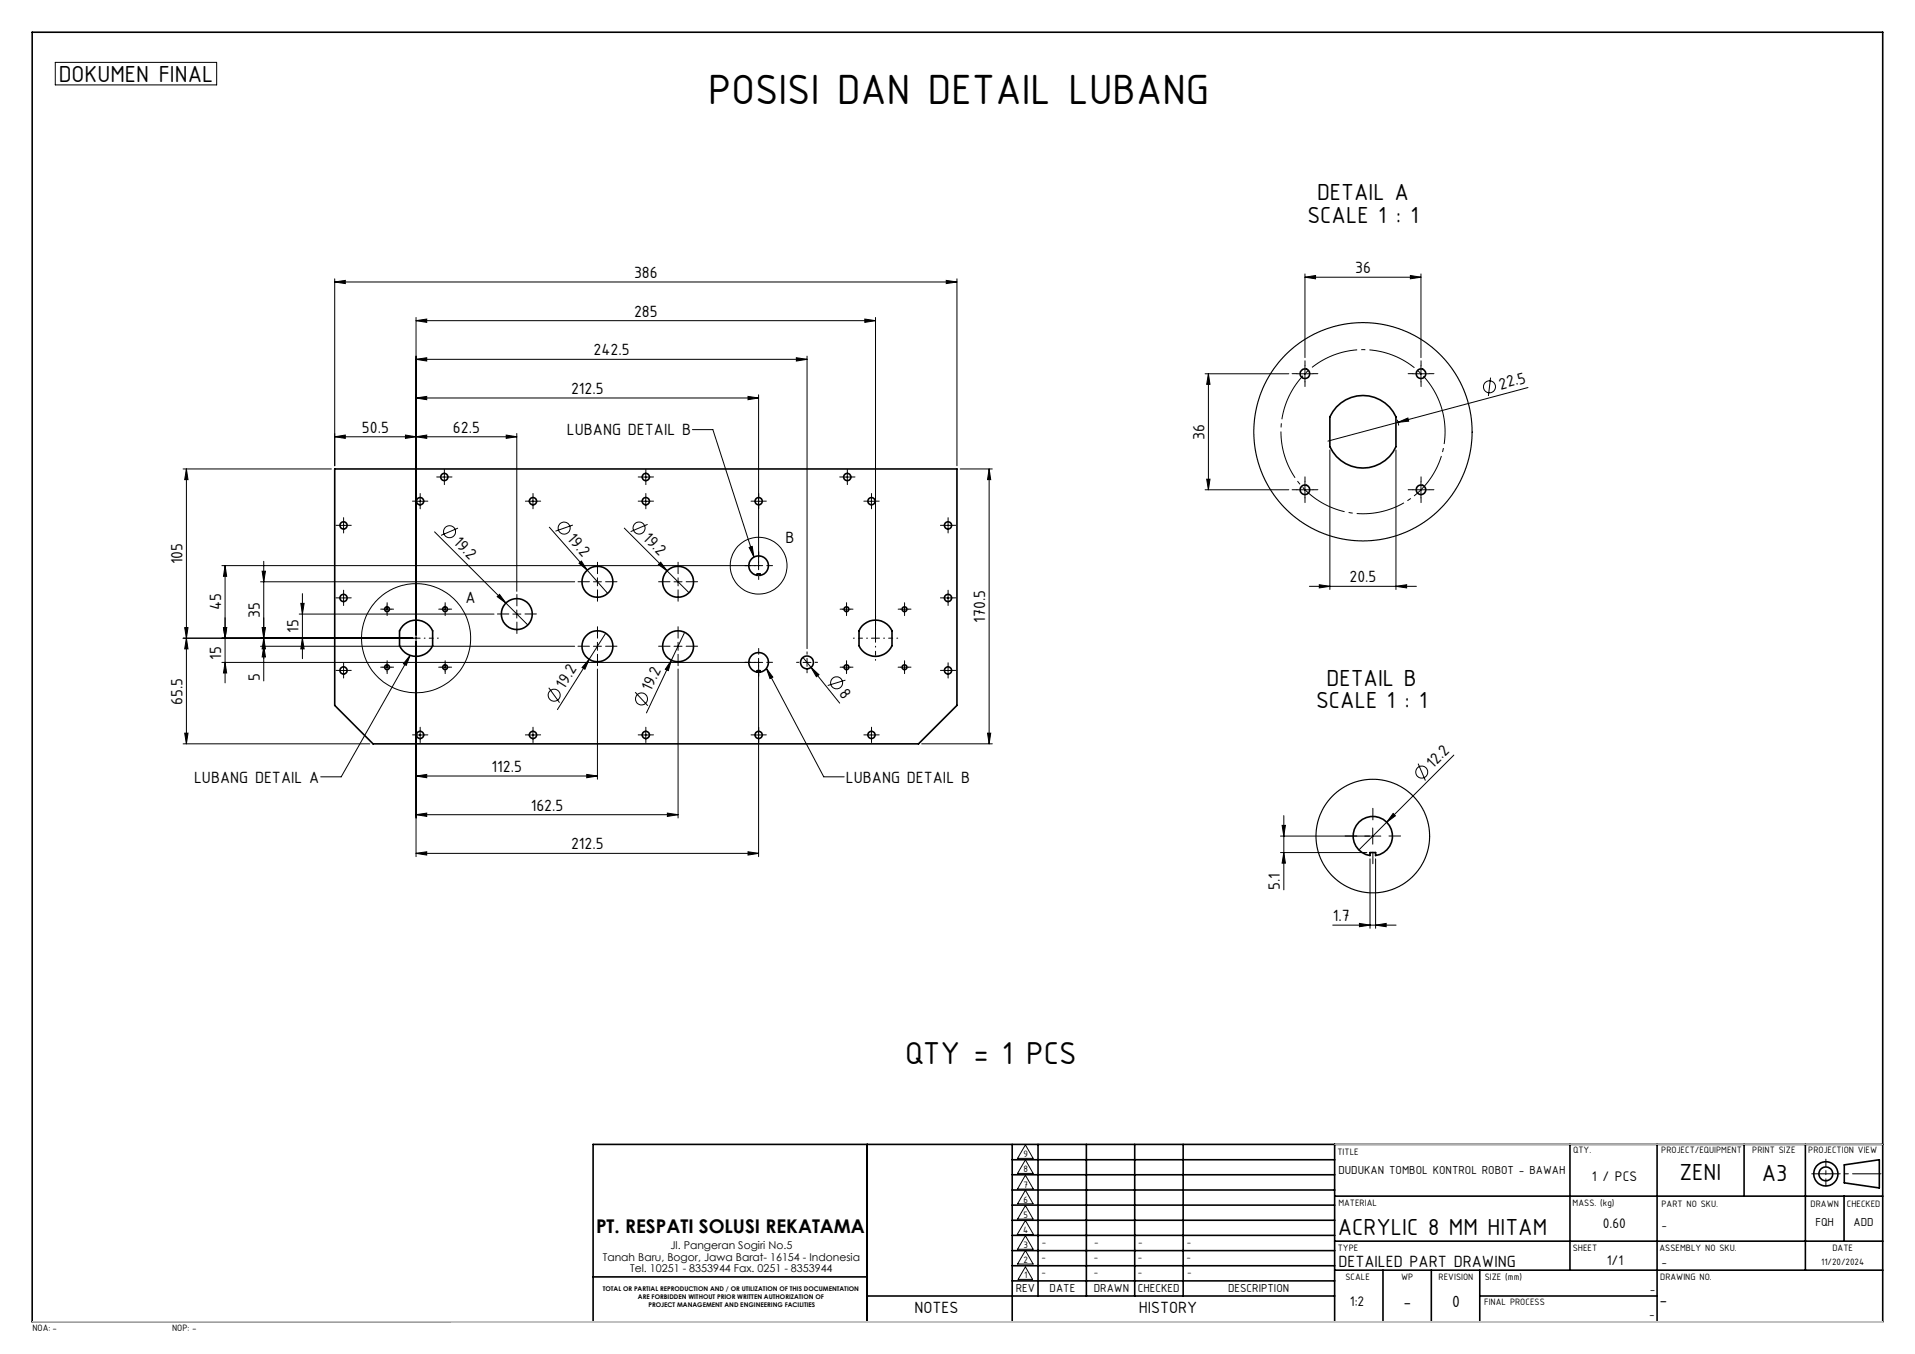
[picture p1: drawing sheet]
<svg xmlns="http://www.w3.org/2000/svg" width="594mm" height="420mm" viewBox="0 0 594 420" stroke-linecap="round" stroke-linejoin="round" font-family="sans-serif">
<g fill="none" stroke="#000" stroke-width=".31">
<path d="M17.1 19.3h50.1v7h-50.1zM103.8 87.5l3.3-.5v1zM103.8 86.5v58M103.8 87.5h193M129 99.5l3.4-.5v1zM129 98.5v167.2M129 99.5h142.6M268.3 99l3.3 .5-3.3 .5zM271.6 98.5v100.7M293.5 87l3.3 .5-3.3 .5zM296.8 86.5v58M404.8 86l3.3-.5v1z"/>
<path d="M404.8 85v25.9M404.8 86h36M437.5 85.5l3.3 .5-3.3 .5zM440.8 85v25.9M129 111.5l3.4-.5v1zM129 111.5h121.3M247 111l3.3 .5-3.3 .5zM250.3 110.5v90.7M373.8 115.9h26M374.8 115.9l.5 3.3h-1zM374.8 115.9v36M402.3 115.9h5"/>
<path d="M404.8 113.4v5M438.3 115.9h5M440.8 113.4v5M462.4 117.1l-.7 5.7M103.8 135.5l3.3-.5v1zM103.8 135.5h56.5M125.8 135l3.2 .5-3.2 .5zM129 135.5l3.4-.5v1zM129 123.5l3.4-.5v1zM129 123.5h106.3M157 135l3.3 .5-3.3 .5zM160.3 134.5v48.9"/>
<path d="M214.8 133.3h6.3l12.8 39.5M232 123l3.3 .5-3.3 .5zM235.3 122.5v54.2M412.5 139.6v43.3M433 139.6v43.3M433.4 130.2l.4 1.8M433.6 131l3.1-1.3 .3 1zM474 120.2l-62.1 16.6M56.8 145.5h46M57.8 145.5v85.2M57.8 145.5l.5 3.3h-1zM129 155.5h2.6"/>
<path d="M130.3 154.2v2.5M136.6 148h2.5M137.8 146.7v2.5M164.1 155.5h2.4M165.3 154.2v2.5M199.1 148h2.5M199.1 155.5h2.5M200.3 146.7v2.5M200.3 154.2v2.5M234.1 155.5h2.5M261.5 148h2.6M262.8 146.7v2.5"/>
<path d="M269.1 155.5h2.5M270.3 154.2v2.5M297.8 145.5h10M306.8 145.5l.5 3.3h-1zM306.8 145.5v85.2M373.8 151.9h26M374.3 148.6h1l-.5 3.3zM402.3 151.9h5M404.8 149.4v5M438.3 151.9h5M440.8 149.4v5M69.8 175.5v36.3"/>
<path d="M69.8 175.5l.5 3.3h-1zM81.3 177.2h1l-.5 3.3zM81.8 174.1v37.1M105.3 163h2.5M106.6 161.7v2.5M134.8 165l28.9 28.9M142.1 163.8l-5.3 2.3M170.4 163.5l18.1 20.6M177.7 162.9l-5.4 1.9M179.6 174.7l.7-.7 1.8 2.9zM185.3 179.2v2.5M193.6 163.8l20.1 20.1"/>
<path d="M200.9 162.6l-5.3 2.3M204.2 175.1l.7-.7 2 2.7zM210.3 179.2v2.5M232.4 169.8l.9-.3 .6 3.3zM236.6 175.5h-167.8M292.8 163h2.5M294.1 161.7v2.5M56.8 198h73.5M57.3 194.7h1l-.5 3.3zM57.8 198l.5 3.3h-1zM69.3 194.7h1l-.5 3.3zM80.8 180.5h97.5"/>
<path d="M81.3 194.7h1l-.5 3.3zM81.8 198l.5 3.3h-1zM92.8 190.5h60.4M93.3 187.2h1l-.5 3.3zM93.8 198l.5 3.3h-1zM93.8 184.1v20.2M105.3 185.5h2.5M106.6 184.2v2.5M118.8 189h2.5M120.1 187.7v2.5M136.8 189h2.5M138.1 187.7v2.5"/>
<path d="M154.2 185.1l.7-.7 2 2.7zM159.1 190.5h2.5M160.3 189.2v2.5M184.1 180.5h2.4M185.3 199.2v2.5M187.9 196.4l-5.2 8.1M209.1 180.5h2.5M210.3 199.2v2.5M212.4 196.1l-4.2 8.7M261.3 189h2.5M262.6 187.7v2.5M270.3 198h2.5"/>
<path d="M279.3 189h2.5M280.6 187.7v2.5M292.8 185.5h2.5M294.1 184.2v2.5M406.2 181.9h33.1M409.2 181.4l3.3 .5-3.3 .5zM433 181.9l3.3-.5v1zM68.8 205.5h167.8M69.8 205.5l.5 3.3h-1zM80.8 200.5h97.5M81.8 200.5l.5 3.3h-1zM105.3 208h2.5"/>
<path d="M106.6 206.7v2.5M118.8 207h2.5M120.1 205.7v2.5M127.2 203.3l-21.4 37.7h-6.3M127.2 203.3l-1.2 3.1-.9-.5zM136.8 207h2.5M138.1 205.7v2.5M170.2 213.3l3.4 4.7M182.7 204.5l-1.3 3.1-.8-.5zM182.7 204.5l-9.8 15.6M184.1 200.5h2.4M185.3 207.5v34.2"/>
<path d="M197 214.7l3.9 4.2M208.2 204.8l-.9 3.2-.9-.4zM208.2 204.8l-7.7 16.3M209.1 200.5h2.5M210.3 207.5v46.2M235.3 204.2v61.5M237.7 207.3l17.8 33.7h6.4M237.7 207.3l2 2.7-.9 .5zM249.1 203.9l2.5 3.1M249.1 205.5h2.5M250.3 204.2v2.5M251.6 207l2.4 2.3-.8 .6z"/>
<path d="M251.6 207l8.9 11.1M261.3 207h2.5M262.2 211l-5.4 1.6M262.6 205.7v2.5M279.3 207h2.5M280.6 205.7v2.5M292.8 208h2.5M294.1 206.7v2.5M56.8 230.7h57.9M57.3 227.4h1l-.5 3.3zM129 228h2.6M130.3 226.7v2.5"/>
<path d="M164.1 228h2.4M165.3 226.7v2.5M199.1 228h2.5M200.3 226.7v2.5M234.1 228h2.5M269.1 228h2.5M270.3 226.7v2.5M285.9 230.7h21.9M306.3 227.4h1l-.5 3.3zM439.9 236.9l2.2 5.2M451 234.2l-20.9 20.8M129 240.7l3.4-.5v1z"/>
<path d="M129 252.7l3.4-.5v1zM129 240.7h56.3M129 252.7h81.3M182 240.2l3.3 .5-3.3 .5zM207 252.2l3.3 .5-3.3 .5zM397.2 259.3h31.1M397.7 256h1l-.5 3.3zM398.2 253v23M425.8 256.8v5M430.1 255l-8.6 8.6M432.1 252.3l.7 .8-2.7 1.9zM129 264.7l3.4-.5v1z"/>
<path d="M129 264.7h106.3M232 264.2l3.3 .5-3.3 .5zM397.2 264.5h26.8M398.2 264.5l.5 3.2h-1zM425 266.4v21.6M426.7 266.4v21.6M413.4 287h19.6M421.7 286.4l3.3 .6-3.3 .5zM426.7 287l3.3-.6v1.1zM318.1 359.8l2.4 4.2h-4.9zM318.1 355.1l2.4 4.2h-4.9zM318.1 378.6l2.5 4.3h-5.1z"/>
<path d="M318.1 374l2.4 4.2h-4.9zM318.1 369.2l2.4 4.2h-4.9zM318.1 364.5l2.4 4.3h-4.9zM318.1 393l2.2 3.9h-4.5zM318.1 387.9l2.4 4.2h-4.9zM318.1 383.3l2.4 4.2h-4.9z"/>
<circle cx="462" cy="120" r="1.86"/>
<circle cx="139.4" cy="164.9" r="1.85"/>
<circle cx="175" cy="163.8" r="1.87"/>
<circle cx="198.2" cy="163.8" r="1.88"/>
<circle cx="235.3" cy="175.5" r="8.8"/>
<circle cx="129.1" cy="198" r="16.9"/>
<circle cx="171.9" cy="215.6" r="1.86"/>
<circle cx="199" cy="216.8" r="1.87"/>
<circle cx="259.5" cy="211.8" r="1.86"/>
<circle cx="441" cy="239.5" r="1.85"/>
</g>
<path d="M447.1 126.5a25.5 25.5 0 0 0-42.6-10.3 25.5 25.5 0 0 0 11.6 42.3 25.5 25.5 0 0 0 31.4-30.7l-.4-1.3" fill="none" stroke="#000" stroke-width=".31" stroke-dasharray="15.2 1.3 1.3 1.3" stroke-dashoffset="3.9" stroke-linecap="butt"/>
<g fill="none" stroke="#000" stroke-width=".5">
<path d="M10 10h574v400h-574zM414.5 126.2a11.2 11.2 0 0 1 18.5 3.1v9.3a11.2 11.2 0 0 1-10.2 6.6 11.2 11.2 0 0 1-10.3-6.6v-9.3zM103.8 145.5h193v73.3l-11.9 11.9h-169.2l-11.9-11.9zM233.2 173.3a3 3 0 0 1 4.8 .8 3 3 0 0 1-2.3 4.4v-.5h-.8v.5a3 3 0 0 1-2.5-2.1 3 3 0 0 1 .8-3.1zM125 194.1a5.6 5.6 0 0 1 9.2 1.6v4.6a5.6 5.6 0 0 1-5.1 3.3 5.6 5.6 0 0 1-5.2-3.3v-4.6zM267.4 194.1a5.6 5.6 0 0 1 9.3 1.6v4.6a5.6 5.6 0 0 1-5.1 3.3 5.6 5.6 0 0 1-5.1-3.3v-4.6zM233.2 203.3a3.1 3.1 0 0 1 4.9 .8 3.1 3.1 0 0 1-2.4 4.4v-.5h-.8v.5a3.1 3.1 0 0 1-2.5-2.1 3.1 3.1 0 0 1 .8-3.1zM421.5 255a6.1 6.1 0 0 1 9.8 1.6 6.1 6.1 0 0 1-4.6 8.8v-.9h-1.7v.9a6.1 6.1 0 0 1-5-4.1 6.1 6.1 0 0 1 1.5-6.3zM269 355v55M314 355v55M314 359.7h100M322 355v47"/>
<path d="M337 355v47M352 355v47M367 355v47M414 355v55M487 355v39M514 355v55M541 355v16M560 355v39M584 355h-400v55M314 364.4h100M314 369.1h100M314 373.8h100"/>
<path d="M314 378.5h100M414 371h170M572 371v14M572.1 361.3l10.8-1.6v8.8l-10.8-1.6zM184 396.1h85M314 383.2h100M314 387.9h100M314 392.6h100M314 397.3h100M414 394h170M414 385h170M429 394v16"/>
<path d="M444 394v16M459 394v16M269 402h145M459 402h55"/>
<circle cx="404.8" cy="115.9" r="1.51"/>
<circle cx="440.8" cy="115.9" r="1.5"/>
<circle cx="130.3" cy="155.4" r="1.13"/>
<circle cx="137.8" cy="148" r="1.12"/>
<circle cx="165.3" cy="155.5" r="1.12"/>
<circle cx="200.3" cy="155.5" r="1.12"/>
<circle cx="200.3" cy="148" r="1.12"/>
<circle cx="235.3" cy="155.5" r="1.12"/>
<circle cx="262.8" cy="148" r="1.13"/>
<circle cx="270.3" cy="155.5" r="1.12"/>
<circle cx="404.8" cy="151.9" r="1.5"/>
<circle cx="440.8" cy="151.9" r="1.49"/>
<circle cx="106.6" cy="163" r="1.12"/>
<circle cx="294.1" cy="163" r="1.12"/>
<circle cx="106.6" cy="185.5" r="1.12"/>
<circle cx="120.1" cy="189" r=".74"/>
<circle cx="138.1" cy="189" r=".75"/>
<circle cx="160.3" cy="190.5" r="4.8"/>
<circle cx="185.3" cy="180.5" r="4.8"/>
<circle cx="210.3" cy="180.5" r="4.8"/>
<circle cx="262.6" cy="189" r=".74"/>
<circle cx="280.6" cy="189" r=".75"/>
<circle cx="294.1" cy="185.5" r="1.12"/>
<circle cx="106.6" cy="208" r="1.12"/>
<circle cx="120.1" cy="207" r=".74"/>
<circle cx="138.1" cy="207" r=".75"/>
<circle cx="185.3" cy="200.5" r="4.8"/>
<circle cx="210.3" cy="200.5" r="4.8"/>
<circle cx="250.3" cy="205.5" r="2.01"/>
<circle cx="262.6" cy="207" r=".75"/>
<circle cx="280.6" cy="207" r=".76"/>
<circle cx="294.1" cy="208" r="1.12"/>
<circle cx="130.3" cy="228" r="1.14"/>
<circle cx="165.3" cy="228" r="1.13"/>
<circle cx="200.3" cy="228" r="1.13"/>
<circle cx="235.3" cy="228" r="1.13"/>
<circle cx="270.3" cy="228" r="1.13"/>
<circle cx="566.3" cy="364.1" r="3.7"/>
<circle cx="566.3" cy="364.1" r="2.14"/>
</g>
<g fill="none" stroke="#000" stroke-width=".31" stroke-dasharray="15.2 1.3 1.3 1.3">
<path d="M402.3 115.9h-1.5M404.8 113.4v-1.5M404.8 118.4v1.5M407.3 115.9h1.5M438.3 115.9h-1.5M440.8 113.4v-1.5M440.8 118.4v1.5M443.3 115.9h1.5M129.1 155.5h-1.1M130.3 154.2v-1.1M130.3 156.7v1.1M131.6 155.5h1.1"/>
<path d="M136.6 148h-1.1M137.8 146.7v-1.1M137.8 149.2v1.1M139.1 148h1.1M164.1 155.5h-1.1M165.3 154.2v-1.1M165.3 156.7v1.1M166.6 155.5h1.1M199.1 148h-1.1M199.1 155.5h-1.1M200.3 146.7v-1.1M200.3 149.2v1.1"/>
<path d="M200.3 154.2v-1.1M200.3 156.7v1.1M201.6 148h1.1M201.6 155.5h1.1M234.1 155.5h-1.1M235.3 154.2v-1.1M235.3 156.7v1.1M236.6 155.5h1.1M261.6 148h-1.1M262.8 146.7v-1.1M262.8 149.2v1.1M264.1 148h1.1"/>
<path d="M269.1 155.5h-1.1M270.3 154.2v-1.1M270.3 156.7v1.1M271.6 155.5h1.1M402.3 151.9h-1.5M404.8 149.4v-1.5M404.8 154.4v1.5M407.3 151.9h1.5M438.3 151.9h-1.5M440.8 149.4v-1.5M440.8 154.4v1.5M443.3 151.9h1.5"/>
<path d="M105.3 163h-1.1M106.6 161.7v-1.1M106.6 164.2v1.1M107.8 163h1.2M185.3 178v-3.6M210.3 178v-3.6M232.8 175.5h-1.8M235.3 173v-1.8M235.3 178v1.8M237.8 175.5h1.8M292.8 163h-1.1M294.1 161.7v-1.1"/>
<path d="M294.1 164.2v1.1M295.3 163h1.2M105.3 185.5h-1.1M106.6 184.2v-1.1M106.6 186.7v1.1M107.8 185.5h1.2M118.8 189h-.7M120.1 187.7v-.7M120.1 190.2v.8M121.3 189h.8M136.8 189h-.7M138.1 187.7v-.7"/>
<path d="M138.1 190.2v.8M139.3 189h.8M157.8 190.5h-3.5M160.3 188v-3.6M160.3 193v3.5M162.8 190.5h3.6M182.8 180.5h-3.5M185.3 198v-3.6M185.3 183v3.5M187.8 180.5h3.6M207.8 180.5h-3.5M210.3 198v-3.6"/>
<path d="M210.3 183v3.5M212.8 180.5h3.6M261.3 189h-.7M262.6 187.7v-.7M262.6 190.2v.8M263.8 189h.8M279.3 189h-.7M280.6 187.7v-.7M280.6 190.2v.8M281.8 189h.8M292.8 185.5h-1.1M294.1 184.2v-1.1"/>
<path d="M294.1 186.7v1.1M295.3 185.5h1.2M105.3 208h-1.1M106.6 206.7v-1.1M106.6 209.2v1.1M107.8 208h1.2M118.8 207h-.7M120.1 205.7v-.7M120.1 208.2v.8M121.3 207h.8M136.8 207h-.7M138.1 205.7v-.7"/>
<path d="M138.1 208.2v.8M139.3 207h.8M182.8 200.5h-3.5M185.3 203v3.5M187.8 200.5h3.6M207.8 200.5h-3.5M210.3 203v3.5M212.8 200.5h3.6M232.8 205.5h-1.8M235.3 203v-1.8M235.3 208v1.8M237.8 205.5h1.8"/>
<path d="M247.8 205.5h-.7M250.3 203v-.8M250.3 208v.7M252.8 205.5h.8M261.3 207h-.7M262.6 205.7v-.7M262.6 208.2v.8M263.8 207h.8M279.3 207h-.7M280.6 205.7v-.7M280.6 208.2v.8M281.8 207h.8"/>
<path d="M292.8 208h-1.1M294.1 206.7v-1.1M294.1 209.2v1.1M295.3 208h1.2M129.1 228h-1.1M130.3 226.7v-1.1M130.3 229.2v1.1M131.6 228h1.1M164.1 228h-1.1M165.3 226.7v-1.1M165.3 229.2v1.1M166.6 228h1.1"/>
<path d="M199.1 228h-1.1M200.3 226.7v-1.1M200.3 229.2v1.1M201.6 228h1.1M234.1 228h-1.1M235.3 226.7v-1.1M235.3 229.2v1.1M236.6 228h1.1M269.1 228h-1.1M270.3 226.7v-1.1M270.3 229.2v1.1M271.6 228h1.1"/>
<path d="M420.8 259.3h-3.6M425.8 254.3v-3.6M430.8 259.3h3.6M425.8 264.3v3.6"/>
</g>
<path d="M126.6 198h-4.4M129.1 195.5v-4.4M131.6 198h4.4M269.1 198h-4.4M271.6 195.5v-4.4M274.1 198h4.4M129.1 200.5v4.3M271.6 200.5v4.3" fill="none" stroke="#000" stroke-width=".31" stroke-dasharray="15.2 1.3 1.3 1.3" stroke-dashoffset="15"/>
<path d="M562 364.1h21.5" fill="none" stroke="#000" stroke-width=".31" stroke-dasharray="15.2 1.3 1.3 1.3" stroke-dashoffset="6.4"/>
<path d="M566.4 367.9v-8.3" fill="none" stroke="#000" stroke-width=".31" stroke-dasharray="15.2 1.3 1.3 1.3" stroke-dashoffset="13"/>
<path d="M414 355h170M10 410h574" fill="none" stroke="#c0c0c0" stroke-width=".31"/>
<g fill="#000">
<path d="M433.6 131l3.1-1.3 .3 1zM179.6 174.7l.7-.7 1.8 2.9zM204.2 175.1l.7-.7 2 2.7zM154.2 185.1l.7-.7 2 2.7zM182.7 204.5l-1.3 3.1-.8-.5zM208.2 204.8l-.9 3.2-.9-.4zM251.6 207l2.4 2.3-.8 .6zM432.1 252.3l.7 .8-2.7 1.9z"/>
<path d="M125.8 135l3.2 .5-3.2 .5zM103.8 135.5l3.3-.5v1z"/>
<path d="M129 135.5l3.4-.5v1zM157 135l3.3 .5-3.3 .5zM129 123.5l3.4-.5v1zM232 123l3.3 .5-3.3 .5zM129 99.5l3.4-.5v1zM268.3 99l3.3 .5-3.3 .5zM103.8 87.5l3.3-.5v1zM293.5 87l3.3 .5-3.3 .5zM129 111.5l3.4-.5v1zM247 111l3.3 .5-3.3 .5zM129 240.7l3.4-.5v1zM182 240.2l3.3 .5-3.3 .5zM129 252.7l3.4-.5v1zM207 252.2l3.3 .5-3.3 .5zM129 264.7l3.4-.5v1zM232 264.2l3.3 .5-3.3 .5zM409.2 181.4l3.3 .5-3.3 .5zM433 181.9l3.3-.5v1zM404.8 86l3.3-.5v1zM437.5 85.5l3.3 .5-3.3 .5zM421.7 286.4l3.3 .6-3.3 .5zM426.7 287l3.3-.6v1.1z"/>
<path d="M81.3 194.7h1l-.5 3.3zM81.8 200.5l.5 3.3h-1zM69.3 194.7h1l-.5 3.3zM69.8 205.5l.5 3.3h-1zM306.8 145.5l.5 3.3h-1zM306.3 227.4h1l-.5 3.3zM57.8 198l.5 3.3h-1zM57.3 227.4h1l-.5 3.3zM374.8 115.9l.5 3.3h-1zM374.3 148.6h1l-.5 3.3z"/>
<path d="M93.8 198l.5 3.3h-1zM93.3 187.2h1l-.5 3.3zM81.8 198l.5 3.3h-1zM81.3 177.2h1l-.5 3.3zM69.3 194.7h1l-.5 3.3zM69.8 175.5l.5 3.3h-1zM57.3 194.7h1l-.5 3.3zM57.8 145.5l.5 3.3h-1zM398.2 264.5l.5 3.2h-1zM397.7 256h1l-.5 3.3z"/>
<path d="M127.2 203.3l-1.2 3.1-.9-.5zM232.4 169.8l.9-.3 .6 3.3zM237.7 207.3l2 2.7-.9 .5z"/>
</g>
<g fill="none" stroke="#000" stroke-width=".35">
<circle cx="422.8" cy="133.9" r="33.8"/>
<circle cx="425.8" cy="259.4" r="17.6"/>
</g>
<text font-size="14.1" x="219.7" y="32.3">POSISI DAN DETAIL LUBANG</text>
<text font-size="10.6" x="280.8" y="330.1">QTY = 1 PCS</text>
<g font-size="7.8">
<text x="18.2" y="25.4">DOKUMEN FINAL</text>
<text x="408.5" y="62">DETAIL A</text>
<text x="405.5" y="69">SCALE 1 : 1</text>
<text x="411.5" y="212.7">DETAIL B</text>
<text x="408.2" y="219.7">SCALE 1 : 1</text>
<text x="520.9" y="366.1">ZENI</text>
<text x="546.5" y="366.3">A3</text>
<text x="414.9" y="383.1">ACRYLIC 8 MM HITAM</text>
</g>
<text font-size="5.9" x="184.9" y="382.6">PT. RESPATI SOLUSI REKATAMA</text>
<g font-size="5.4">
<text x="196.7" y="86.2">386</text>
<text x="420.3" y="84.7">36</text>
<text x="196.7" y="98.2">285</text>
<text x="184.1" y="110.2">242.5</text>
<text x="177.1" y="122.2">212.5</text>
<text x="465.4" y="120.8" transform="rotate(-15 465.4 120.8)">22.5</text>
<text x="112.3" y="134.2">50.5</text>
<text x="140.5" y="134.2">62.5</text>
<text x="175.9" y="135.1">LUBANG DETAIL B</text>
<text x="373.6" y="136.4" transform="rotate(-90 373.6 136.4)">36</text>
<text x="175.7" y="167.2" transform="rotate(49 175.7 167.2)">19.2</text>
<text x="199.2" y="167.2" transform="rotate(45 199.2 167.2)">19.2</text>
<text x="140.4" y="168.3" transform="rotate(45 140.4 168.3)">19.2</text>
<text x="243.6" y="168.5">B</text>
<text x="56.6" y="175" transform="rotate(-90 56.6 175)">105</text>
<text x="418.6" y="180.6">20.5</text>
<text x="68.6" y="189.3" transform="rotate(-90 68.6 189.3)">45</text>
<text x="80.6" y="191.7" transform="rotate(-90 80.6 191.7)">35</text>
<text x="144.4" y="187">A</text>
<text x="92.6" y="196.3" transform="rotate(-90 92.6 196.3)">15</text>
<text x="305.6" y="193.2" transform="rotate(-90 305.6 193.2)">170.5</text>
<text x="68.6" y="204.6" transform="rotate(-90 68.6 204.6)">15</text>
<text x="80.6" y="211.2" transform="rotate(-90 80.6 211.2)">5</text>
<text x="175" y="213.9" transform="rotate(-58 175 213.9)">19.2</text>
<text x="201.9" y="214.7" transform="rotate(-65 201.9 214.7)">19.2</text>
<text x="260.1" y="215.3" transform="rotate(51 260.1 215.3)">8</text>
<text x="56.6" y="218.7" transform="rotate(-90 56.6 218.7)">65.5</text>
<text x="152.5" y="239.5">112.5</text>
<text x="444.4" y="238.5" transform="rotate(-45 444.4 238.5)">12.2</text>
<text x="60.2" y="242.8">LUBANG DETAIL A</text>
<text x="262.4" y="242.8">LUBANG DETAIL B</text>
<text x="164.6" y="251.5">162.5</text>
<text x="177.1" y="263.5">212.5</text>
<text x="397" y="276" transform="rotate(-90 397 276)">5.1</text>
<text x="413.4" y="285.7">1.7</text>
<text x="415.1" y="392.9">DETAILED PART DRAWING</text>
<text x="283.6" y="407.3">NOTES</text>
<text x="353.2" y="407.3">HISTORY</text>
<text x="435.3" y="405.3">-</text>
<text x="450.4" y="405.3">0</text>
<text x="514.7" y="404.9">-</text>
</g>
<g font-size="4.7">
<text x="493.7" y="366.3">1 / PCS</text>
<text x="497.2" y="380.9">0.60</text>
<text x="498.4" y="392.4">1/1</text>
<text x="418.7" y="405">1:2</text>
</g>
<g font-size="3.9">
<text x="415.1" y="364.1">DUDUKAN TOMBOL KONTROL ROBOT - BAWAH</text>
<text x="515.4" y="381.2">-</text>
<text x="563.1" y="380.4">FQH</text>
<text x="575" y="380.4">ADD</text>
<text x="515.4" y="392.8">-</text>
<text x="315.1" y="400.7">REV</text>
<text x="325.6" y="400.7">DATE</text>
<text x="339.3" y="400.7">DRAWN</text>
<text x="352.9" y="400.7">CHECKED</text>
<text x="380.9" y="400.7">DESCRIPTION</text>
<text x="511.8" y="401.1">-</text>
<text x="511.6" y="408.8">-</text>
</g>
<g font-size="3.3">
<text x="208" y="387.5">Jl. Pangeran Sogiri No.5</text>
<text x="187" y="391">Tanah Baru, Bogor, Jawa Barat- 16154 - Indonesia</text>
<text x="195.5" y="394.5">Tel. 10251 - 8353944 Fax. 0251 - 8353944</text>
</g>
<g font-size="3.1">
<text x="317.4" y="359">9</text>
<text x="414.8" y="358.1">TITLE</text>
<text x="488" y="357.8">QTY.</text>
<text x="515.3" y="357.8">PROJECT/EQUIPMENT</text>
<text x="543.5" y="357.8">PRINT SIZE</text>
<text x="560.9" y="357.8">PROJECTION VIEW</text>
<text x="317.4" y="363.6">8</text>
<text x="317.4" y="368.4">7</text>
<text x="317.4" y="377.8">5</text>
<text x="317.4" y="373.1">6</text>
<text x="415.1" y="374">MATERIAL</text>
<text x="487.8" y="374.1">MASS. (kg)</text>
<text x="515.4" y="374.4">PART NO SKU.</text>
<text x="561.6" y="374.5">DRAWN</text>
<text x="572.9" y="374.5">CHECKED</text>
<text x="317.3" y="382.6">4</text>
<text x="317.4" y="387.1">3</text>
<text x="323.2" y="386.1">-</text>
<text x="339.4" y="386.1">-</text>
<text x="353" y="386.1">-</text>
<text x="368.1" y="386.1">-</text>
<text x="414.9" y="388.2">TYPE</text>
<text x="487.8" y="388">SHEET</text>
<text x="514.7" y="388">ASSEMBLY NO SKU.</text>
<text x="568.4" y="388">DATE</text>
<text x="317.4" y="391.7">2</text>
<text x="323.1" y="391">-</text>
<text x="323.1" y="395.4">-</text>
<text x="339.3" y="391">-</text>
<text x="339.3" y="395.4">-</text>
<text x="353" y="391">-</text>
<text x="353" y="395.4">-</text>
<text x="368" y="391">-</text>
<text x="368.2" y="395.4">-</text>
<text x="564.9" y="392.3">11/20/2024</text>
<text x="317.6" y="396.5">1</text>
<text x="417.3" y="396.9">SCALE</text>
<text x="434.6" y="397.1">WP</text>
<text x="446.2" y="397.1">REVISION</text>
<text x="460.5" y="397.1">SIZE (mm)</text>
<text x="515" y="397">DRAWING NO.</text>
<text x="460.4" y="404.9">FINAL PROCESS</text>
<text x="10" y="412.8">NOA: -</text>
<text x="53.4" y="412.8">NOP: -</text>
</g>
<g font-size="2">
<text x="187" y="400.5">TOTAL OR PARTIAL REPRODUCTION AND / OR UTILIZATION OF THIS DOCUMENTATION</text>
<text x="197.9" y="403">ARE FORBIDDEN WITHOUT PRIOR WRITTEN AUTHORIZATION OF</text>
<text x="201.1" y="405.5">PROJECT MANAGEMENT AND ENGINEERING FACILITIES</text>
</g>
</svg>
